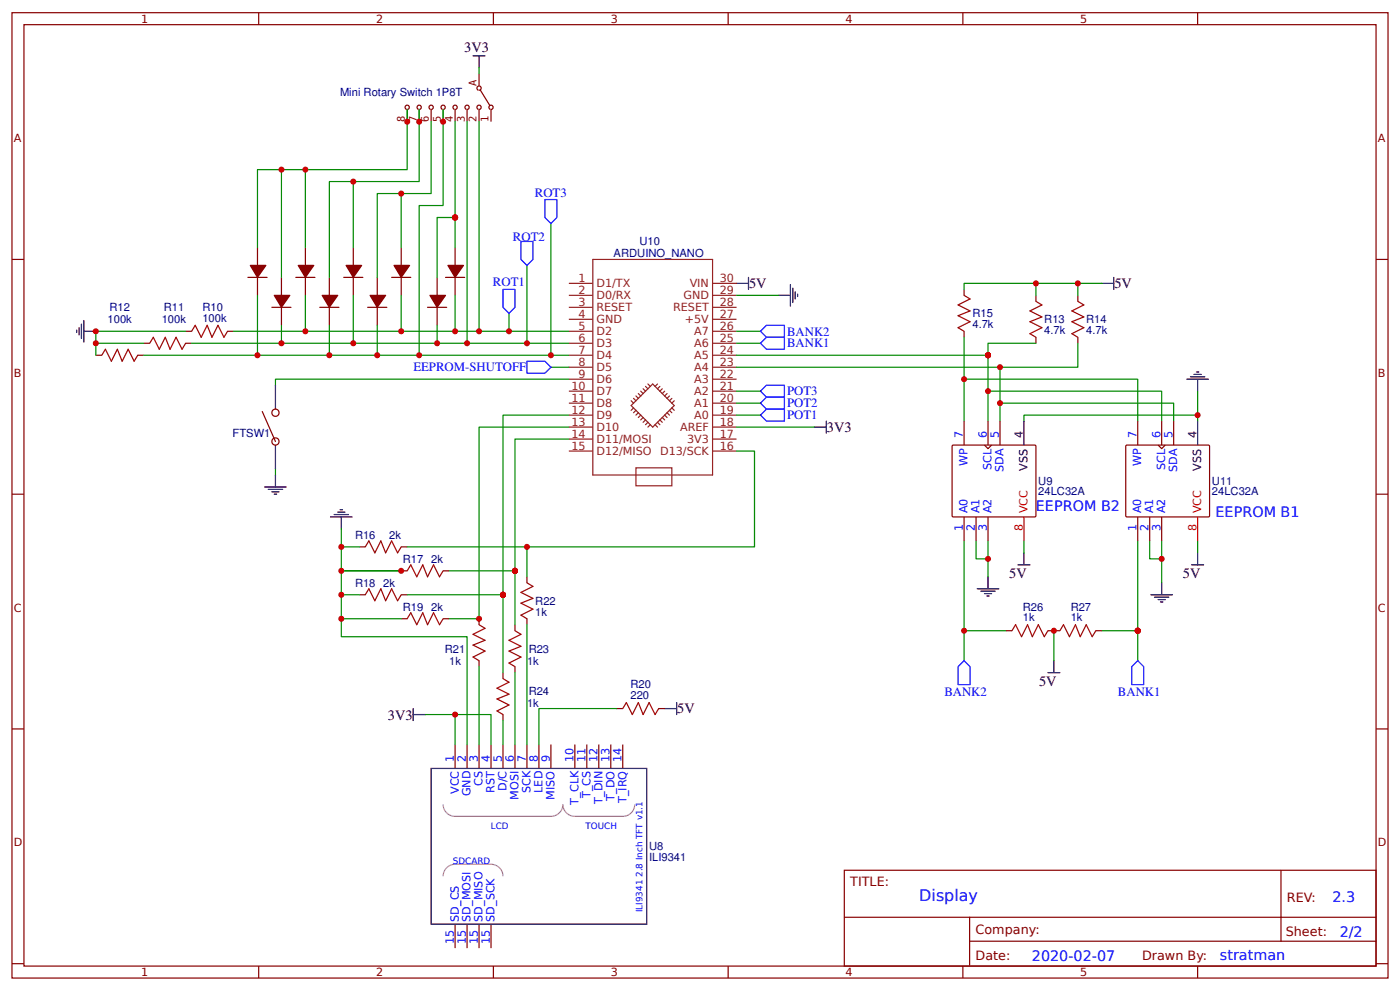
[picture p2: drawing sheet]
<svg xmlns="http://www.w3.org/2000/svg" width="309mm" height="219mm" viewBox="0 0 309 219" stroke-linecap="round" stroke-linejoin="round" font-family="sans-serif">
<g fill="none" stroke="#800" stroke-width=".26">
<path d="M2.6 2.8h304.1v213.3h-304.1zM5.3 5.5h298.7v207.9h-298.7zM57.1 2.8v2.7M109 2.8v2.7M160.9 2.8v2.7M212.7 2.8v2.7M264.6 2.8v2.7M2.6 57.3h2.7M56.9 54.7v3.9M67.5 54.7v3.9M78.1 54.7v3.9M88.6 54.7v3.9"/>
<path d="M100.5 54.7v3.9M304 57.3h2.7M21.2 78.5h1.3M30.4 78.5h1.3M31.7 75.8h1.4M41 73.2h1.3M41 75.8h1.3M50.3 73.2h1.3M54.8 61.3h4.2M56.9 61.3v3.9M60.1 67.9h4.2M62.2 61.3v3.9"/>
<path d="M62.2 67.9v4M65.4 61.3h4.2M67.5 61.3v3.9M70.6 67.9h4.3M72.8 61.3v3.9M72.8 67.9v4M75.9 61.3h4.3M78.1 61.3v3.9M81.2 67.9h4.3M83.3 61.3v3.9M83.3 67.9v4M86.5 61.3h4.3"/>
<path d="M88.6 61.3v3.9M94.5 67.9h4.2M96.6 61.3v3.9M96.6 67.9v4M98.4 61.3h4.3M100.5 61.3v3.9M213 63.9v1.3M213 73.2v1.3M228.9 65.2v1.4M228.9 74.5v1.3M238.1 65.2v1.4M238.1 74.5v1.3"/>
<path d="M57.9 90.9l3 6.6M210.5 98.4h18.2l.2 .2-.1 15.5-.2 .1h-18.1l-.2-.3v-15.3zM213 93v5.3M217.5 98.3l.8 .8 .8-.8M218.3 93v5.3M220.9 93v5.3M248.8 98.4h18.3l.1 .2v15.5l-.2 .1h-18.2l-.1-.3v-15.3zM251.4 93v5.3M255.9 98.3l.7 .8 .8-.8M256.6 93v5.3M259.3 93v5.3M2.6 109.2h2.7"/>
<path d="M213 114.2v5.3M215.6 114.2v5.3M218.3 114.2v5.3M251.4 114.2v5.3M254 114.2v5.3M256.6 114.2v5.3M304 109.2h2.7M79.4 131.4h1.3M79.4 120.8h1.3M88.6 136.7h1.4M88.6 131.4h1.4M88.6 126.1h1.4"/>
<path d="M88.6 120.8h1.4M97.9 136.7h1.3M97.9 126.1h1.3M105.8 136.7v1.3M113.8 138v1.3M116.4 127.4v1.3M116.4 136.7v1.3M222.2 139.3h1.4M231.5 139.3h2.7M242.1 139.3h1.3M105.8 145.9v1.4M111.1 148.6v1.3"/>
<path d="M111.1 157.9v1.3M113.8 147.3v1.3M136.3 156.5h1.3M145.5 156.5h1.3M2.6 161h2.7M100.5 164.5v5.3M103.2 164.5v5.3M105.8 164.5v5.3M108.5 164.5v5.3M111.1 164.5v5.3M113.8 164.5v5.3M116.4 164.5v5.3"/>
<path d="M119.1 164.5v5.3M121.7 164.5v5.3M127 164.5v5.3M129.6 164.5v5.3M132.3 164.5v5.3M134.9 164.5v5.3M137.6 164.5v5.3M304 161h2.7M186.5 192.2h117.5v21.2h-117.5zM283 192.3v15.6M2.6 212.9h2.7M57.1 213.4v2.7"/>
<path d="M100.5 204.2v5.2M103.2 204.2v5.2M105.8 204.2v5.2M108.5 204.2v5.2M109 213.4v2.7M160.9 213.4v2.7M186.6 202.6h117.3M212.7 213.4v2.7M214.2 207.9h89.7M214.2 202.6v10.6M264.6 213.4v2.7M304 212.9h2.7"/>
<circle cx="60.9" cy="91.2" r=".8"/>
<circle cx="60.9" cy="97.5" r=".8"/>
</g>
<g fill="none" stroke="#080" stroke-width=".26">
<path d="M105.8 15v1.3M62.2 37.5h-5.3v17.2M67.5 37.5h-5.3v23.8M90 24.2v13.3h-22.5v17.2M92.6 24.2v15.9h-14.5v14.6M95.2 26.9v15.9h-6.6v11.9M97.9 24.2v21.2h-5.3v33.1M100.5 26.9v27.8M103.2 26.9v48.9h22.5M105.8 26.9v46.3h19.9M78.1 40.1h-5.3v21.2M88.6 42.8h-5.3v18.5"/>
<path d="M100.5 48h-3.9v13.3M116.4 58.6v17.2M121.7 49.4v29.1M21.2 75.8h10.5M31.7 78.5h94M41 73.2h-19.8v5.3M42.3 75.8h60.9M51.6 73.2h54.2M56.9 65.2v13.3M62.2 71.9v3.9M67.5 65.2v8M72.8 71.9v6.6"/>
<path d="M78.1 65.2v10.6M83.3 71.9v6.6M88.6 65.2v8M96.6 71.9v3.9M100.5 65.2v8M112.4 69.2v4M162.7 78.5h55.6v14.5M162.7 65.2h9.3M162.7 75.8h5.3M162.7 73.2h5.3M213 74.5v18.5M228.9 75.8h-10.6v2.7"/>
<path d="M228.9 62.6v2.6M238.1 75.8v5.3h-17.2M238.1 62.6v2.6M243.4 62.6h-30.4v1.3M121.7 81.1h4M125.7 97h-11.9v29.1M125.7 91.7h-14.6v39.7M125.7 94.4h-19.9v42.3h-6.6M125.7 83.8h-64.8v1.3M162.7 99.6h4v21.2h-50.3M162.7 81.1h58.2v11.9M162.7 94.4h17.2"/>
<path d="M162.7 91.7h5.3M162.7 89.1h5.3M162.7 86.4h5.3M213 83.8h38.4v9.2M218.3 86.4h38.3v6.6M220.9 89.1h38.4v3.9M226.2 93v-1.3h38.4v1.3M264.6 86.4v5.3M60.9 103.6v1.3M75.4 116.8v4M213 119.5v26.4M215.6 119.5v4h2.7v-4"/>
<path d="M226.2 119.5v2.6M251.4 119.5v26.4M254 119.5v4h2.6v-4M264.6 119.5v2.6M75.4 131.4v5.3h13.2M75.4 136.7v4h27.8v23.8M79.4 120.8h-4v5.3h13.2h-13.2v5.3h4M90 120.8h26.4v6.6M90 131.4h21.1v17.2M99.2 126.1h14.6v11.9M116.4 138v26.5M213 139.3h9.2"/>
<path d="M218.3 123.5v3.9M232.8 139.3v6.6M243.4 139.3h8M256.6 123.5v5.2M93.9 157.9h6.6v6.6M100.5 157.9h8v6.6M105.8 147.3v17.2M111.1 159.2v5.3M113.8 148.6v15.9M136.3 156.5h-17.2v8"/>
</g>
<g fill="none" stroke="#000" stroke-width=".26">
<path d="M104.5 12.3h2.7M105.8 12.3v2.7M16.9 72.9v.5M17.5 72.4v1.6M18 71.6v3.2M18.5 73.2h2.7M18.5 70.8v4.8M162.7 62.6h2.7M165.4 61.3v2.6M172 65.2h2.6M174.6 62.9v4.7M175.2 63.7v3.1"/>
<path d="M175.7 64.5v1.5M176.2 65v.5M243.4 62.6h2.7M246.1 61.3v2.6M60.9 85.1v5.3M60.9 98.3v5.3M179.9 94.4h2.7M182.6 93v2.7M226.2 93v5.3M262.2 83.8h4.8M263 83.2h3.2M263.8 82.7h1.6"/>
<path d="M264.3 82.2h.5M264.6 83.8v2.6M264.6 93v5.3M58.5 107.6h4.7M59.3 108.1h3.1M60.1 108.6h1.5M60.6 109.2h.5M60.9 104.9v2.7M73 114.2h4.8M73.8 113.7h3.2M74.6 113.1h1.6M75.1 112.6h.6"/>
<path d="M75.4 114.2v2.6M215.9 130.1h4.8M216.7 130.6h3.2M217.5 131.1h1.6M218 131.7h.5M218.3 127.4v2.7M224.9 124.8h2.6M226.2 122.1v2.7M254.3 131.4h4.7M255.1 131.9h3.1M255.9 132.5h1.5M256.4 133h.5"/>
<path d="M256.6 128.7v2.7M263.3 124.8h2.6M264.6 122.1v2.7M91.3 157.9h2.6M91.3 156.5v2.7M146.8 156.5h2.7M149.5 155.2v2.7M231.5 148.6h2.7M232.8 145.9v2.7M95.2 169.8h47.7v34.4h-47.7z"/>
</g>
<g fill="none" stroke="#a00000" stroke-width=".26">
<path d="M22.5 78.5l.8-1.3 1.3 2.6 1.3-2.6 1.1 2.6 1.3-2.6 1.3 2.6 .8-1.3M33.1 75.8l.8-1.3 1.3 2.7 1.3-2.7 1.1 2.7 1.3-2.7 1.3 2.7 .8-1.4M42.3 73.2l.8-1.3 1.3 2.6 1.4-2.6 1 2.6 1.4-2.6 1.3 2.6 .8-1.3M213 65.2l1.3 .8-2.6 1.4 2.6 1.3-2.6 1 2.6 1.4-2.6 1.3 1.3 .8M228.9 66.6l1.3 .8-2.7 1.3 2.7 1.3-2.7 1.1 2.7 1.3-2.7 1.3 1.4 .8M238.1 66.6l1.3 .8-2.6 1.3 2.6 1.3-2.6 1.1 2.6 1.3-2.6 1.3 1.3 .8M80.7 131.4l.8-1.3 1.3 2.6 1.3-2.6 1.1 2.6 1.3-2.6 1.3 2.6 .8-1.3M80.7 120.8l.8-1.3 1.3 2.6 1.3-2.6 1.1 2.6 1.3-2.6 1.3 2.6 .8-1.3M90 136.7l.8-1.3 1.3 2.6 1.3-2.6 1.1 2.6 1.3-2.6 1.3 2.6 .8-1.3M90 126.1l.8-1.3 1.3 2.6 1.3-2.6 1.1 2.6 1.3-2.6 1.3 2.6 .8-1.3M105.8 138l1.4 .8-2.7 1.3 2.7 1.3-2.7 1.1 2.7 1.3-2.7 1.4 1.3 .7M113.8 139.3l1.3 .8-2.7 1.3 2.7 1.4-2.7 1 2.7 1.4-2.7 1.3 1.4 .8"/>
<path d="M116.4 128.7l1.3 .8-2.6 1.4 2.6 1.3-2.6 1 2.6 1.4-2.6 1.3 1.3 .8M223.6 139.3l.8-1.3 1.3 2.7 1.3-2.7 1.1 2.7 1.3-2.7 1.3 2.7 .8-1.4M234.2 139.3l.7-1.3 1.4 2.7 1.3-2.7 1.1 2.7 1.3-2.7 1.3 2.7 .8-1.4M111.1 149.9l1.3 .8-2.6 1.3 2.6 1.4-2.6 1 2.6 1.3-2.6 1.4 1.3 .8M137.6 156.5l.8-1.3 1.3 2.7 1.3-2.7 1.1 2.7 1.3-2.7 1.3 2.7 .8-1.4"/>
</g>
<path d="M115.1 53.3h2.6v4l-1.3 1.3-1.3-1.3zM120.4 44.1h2.6v3.9l-1.3 1.4-1.3-1.4zM111.1 63.9h2.7v4l-1.4 1.3-1.3-1.3zM116.4 79.8h4l1.3 1.3-1.3 1.3h-4zM168 73.2l1.3-1.3h4v2.6h-4zM169.3 74.5h4v2.7h-4l-1.3-1.4zM168 86.4l1.3-1.3h4v2.6h-4zM168 89.1l1.3-1.4h4v2.7h-4zM169.3 90.4h4v2.6h-4l-1.3-1.3zM213 145.9l1.3 1.4v3.9h-2.6v-3.9zM250 147.3l1.4-1.4 1.3 1.4v3.9h-2.7z" fill="none" stroke="#00f" stroke-width=".26"/>
<path d="M226.2 114.2v5.3M264.6 114.2v5.3" fill="none" stroke="#f00" stroke-width=".26"/>
<g fill="none" stroke="#8d2323" stroke-width=".26">
<path d="M131 57.3h26.4v47.6h-26.4zM125.7 78.5h5.3M125.7 75.8h5.3M125.7 73.2h5.3M125.7 70.5h5.3M125.7 67.9h5.3M125.7 65.2h5.3M125.7 62.6h5.3M157.4 78.5h5.3M157.4 75.8h5.3M157.4 73.2h5.3M157.4 70.5h5.3"/>
<path d="M157.4 67.9h5.3M157.4 65.2h5.3M157.4 62.6h5.3M125.7 97h5.3M125.7 94.4h5.3M125.7 91.7h5.3M125.7 89.1h5.3M125.7 86.4h5.3M125.7 83.8h5.3M125.7 81.1h5.3M125.7 99.6h5.3M139.4 89.6l4.8-4.8 4.8 4.8-4.8 4.8z"/>
<path d="M139.4 88.5l.6 .6M140 88l.5 .5M140 90.1l-.6 .5M140.5 87.5l.5 .5M140.5 90.6l-.5 .6M141 86.9l.6 .6M141 91.2l-.5 .5M141.6 86.4l.5 .5M141.6 91.7l-.6 .5M142.1 85.9l.5 .5M142.1 92.2l-.5 .6M142.6 85.4l.5 .5"/>
<path d="M142.6 92.8l-.5 .5M143.1 84.8l.6 .6M143.1 93.3l-.5 .5M143.7 93.8l-.6 .6M144.7 93.8l.6 .6M145.3 93.3l.5 .5M145.3 84.8l-.6 .6M145.8 92.8l.5 .5M145.8 85.4l-.5 .5M146.3 92.2l.5 .6M146.3 85.9l-.5 .5M146.8 91.7l.6 .5"/>
<path d="M146.8 86.4l-.5 .5M147.4 91.2l.5 .5M147.4 86.9l-.6 .6M147.9 90.6l.5 .6M147.9 87.5l-.5 .5M148.4 90.1l.6 .5M148.4 88l-.5 .5M149 88.5l-.6 .6M157.4 97h5.3M157.4 94.4h5.3M157.4 91.7h5.3M157.4 89.1h5.3"/>
<path d="M157.4 86.4h5.3M157.4 83.8h5.3M157.4 81.1h5.3M157.4 99.6h5.3M140.5 103.3h7.9v4h-7.9z"/>
</g>
<g fill="none" stroke="#840000" stroke-width=".26">
<path d="M105.7 19.9l-.3-.4 .2-.4 .3-.1 .3 .1 .1 .5-.5 .3M105.8 16.3v2.6M106.1 19.9l2.1 3.4M89.9 24.2l-.4-.4 .2-.5 .3-.1 .3 .2 .1 .5-.4 .3M90 24.2v2.7M92.5 24.2l-.4-.4 .2-.5 .3-.1 .3 .2 .2 .5-.5 .3M92.6 24.2v2.7M95.2 24.2l-.4-.4 .2-.5 .3-.1 .3 .2 .1 .5-.5 .3M95.2 24.2v2.7M97.8 24.2l-.4-.4 .2-.5 .3-.1 .3 .2 .1 .5-.4 .3M97.9 24.2v2.7M100.5 24.2l-.4-.4 .2-.5 .3-.1 .3 .2 .1 .5-.5 .3"/>
<path d="M100.5 24.2v2.7M103.1 24.2l-.4-.4 .2-.5 .3-.1 .3 .2 .1 .5-.4 .3M103.2 24.2v2.7M105.7 24.2l-.3-.4 .2-.5 .3-.1 .3 .2 .1 .5-.5 .3M105.8 24.2v2.7M108.4 24.2l-.4-.4 .2-.5 .3-.1 .3 .2 .1 .5-.4 .3M108.5 24.2v2.7"/>
</g>
<path d="M97.9 177.7a2.65 2.65 0 0 0 2.6 2.6h21.2a2.65 2.65 0 0 0 2.7-2.6 2.65 2.65 0 0 0 2.6 2.6h10.6a2.65 2.65 0 0 0 2.6-2.6M97.9 193.6a2.65 2.65 0 0 1 2.6-2.7h8a2.65 2.65 0 0 1 2.6 2.7" fill="none" stroke="#999" stroke-width=".26"/>
<g fill="#800" stroke="#800" stroke-width=".26">
<path d="M99 58.6h3.4l-1.9 2.7z"/>
<path d="M95 65.2h3.4l-1.8 2.7z"/>
<path d="M87 58.6h3.5l-1.9 2.7z"/>
<path d="M81.8 65.2h3.4l-1.9 2.7z"/>
<path d="M71.2 65.2h3.4l-1.8 2.7z"/>
<path d="M76.5 58.6h3.4l-1.8 2.7z"/>
<path d="M65.9 58.6h3.4l-1.8 2.7z"/>
<path d="M60.6 65.2h3.4l-1.8 2.7z"/>
<path d="M55.3 58.6h3.4l-1.8 2.7z"/>
</g>
<g fill="#c00">
<circle cx="264.6" cy="91.7" r=".66"/>
<circle cx="218.3" cy="86.4" r=".66"/>
<circle cx="111.1" cy="131.4" r=".66"/>
<circle cx="21.2" cy="73.2" r=".66"/>
<circle cx="100.5" cy="48" r=".66"/>
<circle cx="218.3" cy="78.5" r=".66"/>
<circle cx="251.4" cy="139.3" r=".66"/>
<circle cx="113.8" cy="126.1" r=".66"/>
<circle cx="116.4" cy="120.8" r=".66"/>
<circle cx="100.5" cy="157.9" r=".66"/>
<circle cx="213" cy="139.3" r=".66"/>
<circle cx="121.7" cy="78.5" r=".66"/>
<circle cx="116.4" cy="75.8" r=".66"/>
<circle cx="112.4" cy="73.2" r=".66"/>
<circle cx="75.4" cy="131.4" r=".66"/>
<circle cx="75.4" cy="126.1" r=".66"/>
<circle cx="75.4" cy="120.8" r=".66"/>
<circle cx="75.4" cy="136.7" r=".66"/>
<circle cx="103.2" cy="75.8" r=".66"/>
<circle cx="62.2" cy="75.8" r=".66"/>
<circle cx="78.1" cy="75.8" r=".66"/>
<circle cx="96.6" cy="75.8" r=".66"/>
<circle cx="56.9" cy="78.5" r=".66"/>
<circle cx="72.8" cy="78.5" r=".66"/>
<circle cx="83.3" cy="78.5" r=".66"/>
<circle cx="92.6" cy="78.5" r=".66"/>
<circle cx="21.2" cy="75.8" r=".66"/>
<circle cx="105.8" cy="73.2" r=".66"/>
<circle cx="67.5" cy="73.2" r=".66"/>
<circle cx="88.6" cy="73.2" r=".66"/>
<circle cx="100.5" cy="73.2" r=".66"/>
<circle cx="88.6" cy="42.8" r=".66"/>
<circle cx="78.1" cy="40.1" r=".66"/>
<circle cx="67.5" cy="37.5" r=".66"/>
<circle cx="62.2" cy="37.5" r=".66"/>
<circle cx="220.9" cy="81.1" r=".66"/>
<circle cx="238.1" cy="62.6" r=".66"/>
<circle cx="228.9" cy="62.6" r=".66"/>
<circle cx="105.8" cy="136.7" r=".66"/>
<circle cx="232.8" cy="139.3" r=".66"/>
<circle cx="97.9" cy="26.9" r=".66"/>
<circle cx="92.6" cy="26.9" r=".66"/>
<circle cx="90" cy="26.9" r=".66"/>
<circle cx="88.6" cy="126.1" r=".66"/>
<circle cx="213" cy="83.8" r=".66"/>
<circle cx="220.9" cy="89.1" r=".66"/>
<circle cx="256.6" cy="123.5" r=".66"/>
<circle cx="218.3" cy="123.5" r=".66"/>
</g>
<text font-size="3.5" fill="#00f" x="203.1" y="199">Display</text>
<g font-size="3.2">
<text x="102.6" y="11.5">3V3</text>
<text x="165.5" y="63.7">5V</text>
<text x="246.2" y="63.7">5V</text>
<text x="182.7" y="95.5">3V3</text>
<text x="223" y="127.7">5V</text>
<text x="261.3" y="127.7">5V</text>
<text x="229.6" y="151.5">5V</text>
<text x="85.7" y="159">3V3</text>
<text x="149.6" y="157.6">5V</text>
</g>
<g font-size="3.2" fill="#00f">
<text x="228.9" y="112.9">EEPROM B2</text>
<text x="268.6" y="114.2">EEPROM B1</text>
<text x="294.4" y="199.2">2.3</text>
<text x="296" y="206.9">2/2</text>
<text x="228" y="212.2">2020-02-07</text>
<text x="269.5" y="212.2">stratman</text>
</g>
<g font-size="2.8" fill="#00f">
<text x="118.2" y="43.4">ROT3</text>
<text x="113.3" y="53.3">ROT2</text>
<text x="108.9" y="63.3">ROT1</text>
<text x="173.9" y="76.8">BANK1</text>
<text x="173.9" y="74.1">BANK2</text>
<text x="91.3" y="82">EEPROM-SHUTOFF</text>
<text x="173.9" y="87.4">POT3</text>
<text x="173.9" y="92.7">POT1</text>
<text x="173.9" y="90">POT2</text>
<text x="208.6" y="153.8">BANK2</text>
<text x="247" y="153.8">BANK1</text>
</g>
<g font-size="2.8" fill="#800">
<text x="187.9" y="195.7">TITLE:</text>
<text x="284.3" y="199.2">REV:</text>
<text x="215.5" y="206.3">Company:</text>
<text x="284.1" y="206.8">Sheet:</text>
<text x="215.5" y="212.1">Date:</text>
<text x="252.3" y="212.2">Drawn By:</text>
</g>
<g font-size="2.5" fill="#800">
<text x="31.2" y="5.1">1</text>
<text x="83.1" y="5.1">2</text>
<text x="134.9" y="5.1">3</text>
<text x="186.8" y="5.1">4</text>
<text x="238.7" y="5.1">5</text>
<text x="3" y="31.4">A</text>
<text x="304.4" y="31.4">A</text>
<text x="3" y="83.2">B</text>
<text x="304.4" y="83.2">B</text>
<text x="3" y="135.1">C</text>
<text x="304.4" y="135.1">C</text>
<text x="3" y="187">D</text>
<text x="304.4" y="187">D</text>
<text x="31.2" y="215.7">1</text>
<text x="83.1" y="215.7">2</text>
<text x="134.9" y="215.7">3</text>
<text x="186.8" y="215.7">4</text>
<text x="238.7" y="215.7">5</text>
</g>
<g font-size="2.5" fill="#000080">
<text x="75.1" y="21.1">Mini Rotary Switch 1P8T</text>
<text x="135.6" y="56.8">ARDUINO_NANO</text>
<text x="141.3" y="54.2">U10</text>
<text x="23.8" y="71.3">100k</text>
<text x="24.2" y="68.7">R12</text>
<text x="35.7" y="71.3">100k</text>
<text x="36.2" y="68.7">R11</text>
<text x="44.7" y="71.1">100k</text>
<text x="44.7" y="68.7">R10</text>
<text x="214.8" y="70.1">R15</text>
<text x="230.7" y="71.4">R13</text>
<text x="240" y="71.4">R14</text>
<text x="214.8" y="72.5">4.7k</text>
<text x="230.7" y="73.8">4.7k</text>
<text x="240" y="73.8">4.7k</text>
<text x="51.4" y="96.5">FTSW1</text>
<text x="229.4" y="107.1">U9</text>
<text x="267.8" y="107.1">U11</text>
<text x="229.4" y="109.4">24LC32A</text>
<text x="267.8" y="109.4">24LC32A</text>
<text x="78.4" y="119">R16</text>
<text x="86" y="119">2k</text>
<text x="89" y="124.3">R17</text>
<text x="95.3" y="124.3">2k</text>
<text x="78.4" y="129.6">R18</text>
<text x="84.7" y="129.6">2k</text>
<text x="89" y="134.9">R19</text>
<text x="95.3" y="134.9">2k</text>
<text x="118.3" y="136">1k</text>
<text x="118.3" y="133.6">R22</text>
<text x="226" y="137.2">1k</text>
<text x="226" y="134.9">R26</text>
<text x="236.5" y="137.2">1k</text>
<text x="236.5" y="134.9">R27</text>
<text x="98.3" y="144.2">R21</text>
<text x="99.2" y="146.8">1k</text>
<text x="116.4" y="146.8">1k</text>
<text x="116.8" y="144.2">R23</text>
<text x="116.8" y="153.4">R24</text>
<text x="139.3" y="154.4">220</text>
<text x="139.3" y="152">R20</text>
<text x="116.4" y="156.1">1k</text>
<text x="143.4" y="190.3">ILI9341</text>
<text x="143.4" y="187.8">U8</text>
</g>
<g font-size="2.5" fill="#8d2323">
<text x="127.8" y="65">2</text>
<text x="127.8" y="62.3">1</text>
<text x="131.8" y="63.4">D1/TX</text>
<text x="152.4" y="63.4">VIN</text>
<text x="159" y="62.3">30</text>
<text x="159" y="65">29</text>
<text x="127.8" y="70.3">4</text>
<text x="127.8" y="67.6">3</text>
<text x="131.8" y="71.3">GND</text>
<text x="131.8" y="68.7">RESET</text>
<text x="131.8" y="66">D0/RX</text>
<text x="148.7" y="68.7">RESET</text>
<text x="151" y="66">GND</text>
<text x="151.3" y="71.3">+5V</text>
<text x="159" y="67.6">28</text>
<text x="159" y="70.3">27</text>
<text x="127.8" y="75.6">6</text>
<text x="127.8" y="72.9">5</text>
<text x="131.8" y="76.6">D3</text>
<text x="131.8" y="74">D2</text>
<text x="153.4" y="74">A7</text>
<text x="153.4" y="76.6">A6</text>
<text x="159" y="72.9">26</text>
<text x="159" y="75.6">25</text>
<text x="127.8" y="83.5">9</text>
<text x="127.8" y="80.9">8</text>
<text x="127.8" y="78.2">7</text>
<text x="131.8" y="81.9">D5</text>
<text x="131.8" y="79.3">D4</text>
<text x="153.4" y="79.3">A5</text>
<text x="153.4" y="81.9">A4</text>
<text x="159" y="78.2">24</text>
<text x="159" y="80.9">23</text>
<text x="159" y="83.5">22</text>
<text x="126.2" y="88.8">11</text>
<text x="126.2" y="86.1">10</text>
<text x="131.8" y="89.9">D8</text>
<text x="131.8" y="87.2">D7</text>
<text x="131.8" y="84.6">D6</text>
<text x="153.4" y="84.6">A3</text>
<text x="153.4" y="87.2">A2</text>
<text x="153.4" y="89.9">A1</text>
<text x="159" y="86.1">21</text>
<text x="159" y="88.8">20</text>
<text x="126.2" y="94.1">13</text>
<text x="126.2" y="91.4">12</text>
<text x="131.8" y="95.1">D10</text>
<text x="131.8" y="92.5">D9</text>
<text x="150.2" y="95.1">AREF</text>
<text x="153.4" y="92.5">A0</text>
<text x="159" y="91.4">19</text>
<text x="159" y="94.1">18</text>
<text x="126.2" y="96.7">14</text>
<text x="126.2" y="99.4">15</text>
<text x="131.8" y="97.8">D11/MOSI</text>
<text x="131.8" y="100.4">D12/MISO</text>
<text x="145.8" y="100.4">D13/SCK</text>
<text x="151.8" y="97.8">3V3</text>
<text x="159" y="96.7">17</text>
<text x="159" y="99.4">16</text>
</g>
<g font-size="2.5" fill="#00f">
<text x="212.7" y="96.7" transform="rotate(-90 212.7 96.7)">7</text>
<text x="218" y="96.7" transform="rotate(-90 218 96.7)">6</text>
<text x="220.7" y="96.7" transform="rotate(-90 220.7 96.7)">5</text>
<text x="251.1" y="96.7" transform="rotate(-90 251.1 96.7)">7</text>
<text x="256.4" y="96.7" transform="rotate(-90 256.4 96.7)">6</text>
<text x="259" y="96.7" transform="rotate(-90 259 96.7)">5</text>
<text x="213.8" y="103" transform="rotate(-90 213.8 103)">WP</text>
<text x="219.1" y="103.8" transform="rotate(-90 219.1 103.8)">SCL</text>
<text x="221.7" y="104.2" transform="rotate(-90 221.7 104.2)">SDA</text>
<text x="252.1" y="103" transform="rotate(-90 252.1 103)">WP</text>
<text x="257.4" y="103.8" transform="rotate(-90 257.4 103.8)">SCL</text>
<text x="260.1" y="104.2" transform="rotate(-90 260.1 104.2)">SDA</text>
<text x="213.8" y="113.4" transform="rotate(-90 213.8 113.4)">A0</text>
<text x="216.4" y="113.4" transform="rotate(-90 216.4 113.4)">A1</text>
<text x="219.1" y="113.4" transform="rotate(-90 219.1 113.4)">A2</text>
<text x="252.1" y="113.4" transform="rotate(-90 252.1 113.4)">A0</text>
<text x="254.8" y="113.4" transform="rotate(-90 254.8 113.4)">A1</text>
<text x="257.4" y="113.4" transform="rotate(-90 257.4 113.4)">A2</text>
<text x="212.7" y="117.4" transform="rotate(-90 212.7 117.4)">1</text>
<text x="215.4" y="117.4" transform="rotate(-90 215.4 117.4)">2</text>
<text x="218" y="117.4" transform="rotate(-90 218 117.4)">3</text>
<text x="251.1" y="117.4" transform="rotate(-90 251.1 117.4)">1</text>
<text x="253.7" y="117.4" transform="rotate(-90 253.7 117.4)">2</text>
<text x="256.4" y="117.4" transform="rotate(-90 256.4 117.4)">3</text>
<text x="100.3" y="168.4" transform="rotate(-90 100.3 168.4)">1</text>
<text x="102.9" y="168.4" transform="rotate(-90 102.9 168.4)">2</text>
<text x="105.6" y="168.4" transform="rotate(-90 105.6 168.4)">3</text>
<text x="106.6" y="173.6" transform="rotate(-90 106.6 173.6)">CS</text>
<text x="108.2" y="168.4" transform="rotate(-90 108.2 168.4)">4</text>
<text x="110.9" y="168.4" transform="rotate(-90 110.9 168.4)">5</text>
<text x="113.5" y="168.4" transform="rotate(-90 113.5 168.4)">6</text>
<text x="116.2" y="168.4" transform="rotate(-90 116.2 168.4)">7</text>
<text x="118.8" y="168.4" transform="rotate(-90 118.8 168.4)">8</text>
<text x="121.4" y="168.4" transform="rotate(-90 121.4 168.4)">9</text>
<text x="126.7" y="168.4" transform="rotate(-90 126.7 168.4)">10</text>
<text x="129.4" y="168.4" transform="rotate(-90 129.4 168.4)">11</text>
<text x="132" y="168.4" transform="rotate(-90 132 168.4)">12</text>
<text x="134.7" y="168.4" transform="rotate(-90 134.7 168.4)">13</text>
<text x="137.3" y="168.4" transform="rotate(-90 137.3 168.4)">14</text>
<text x="101.3" y="175.4" transform="rotate(-90 101.3 175.4)">VCC</text>
<text x="104" y="175.9" transform="rotate(-90 104 175.9)">GND</text>
<text x="109.3" y="175.1" transform="rotate(-90 109.3 175.1)">RST</text>
<text x="111.9" y="174.7" transform="rotate(-90 111.9 174.7)">D/C</text>
<text x="114.6" y="176.7" transform="rotate(-90 114.6 176.7)">MOSI</text>
<text x="117.2" y="175.2" transform="rotate(-90 117.2 175.2)">SCK</text>
<text x="119.9" y="175.1" transform="rotate(-90 119.9 175.1)">LED</text>
<text x="122.5" y="176.7" transform="rotate(-90 122.5 176.7)">MISO</text>
<text x="127.8" y="177.8" transform="rotate(-90 127.8 177.8)">T_CLK</text>
<text x="130.4" y="176.3" transform="rotate(-90 130.4 176.3)">T_CS</text>
<text x="133.1" y="177.5" transform="rotate(-90 133.1 177.5)">T_DIN</text>
<text x="135.7" y="176.9" transform="rotate(-90 135.7 176.9)">T_DO</text>
<text x="138.4" y="177.4" transform="rotate(-90 138.4 177.4)">T_IRQ</text>
<text x="101.3" y="203.6" transform="rotate(-90 101.3 203.6)">SD_CS</text>
<text x="104" y="203.6" transform="rotate(-90 104 203.6)">SD_MOSI</text>
<text x="106.6" y="203.6" transform="rotate(-90 106.6 203.6)">SD_MISO</text>
<text x="109.3" y="203.6" transform="rotate(-90 109.3 203.6)">SD_SCK</text>
<text x="100.3" y="208.6" transform="rotate(-90 100.3 208.6)">15</text>
<text x="102.9" y="208.6" transform="rotate(-90 102.9 208.6)">15</text>
<text x="105.6" y="208.6" transform="rotate(-90 105.6 208.6)">15</text>
<text x="108.2" y="208.6" transform="rotate(-90 108.2 208.6)">15</text>
</g>
<g font-size="2.5">
<text x="226" y="96.7" transform="rotate(-90 226 96.7)">4</text>
<text x="264.3" y="96.7" transform="rotate(-90 264.3 96.7)">4</text>
<text x="227" y="103.9" transform="rotate(-90 227 103.9)">VSS</text>
<text x="265.4" y="103.9" transform="rotate(-90 265.4 103.9)">VSS</text>
</g>
<g font-size="2.5" fill="#f00">
<text x="227" y="113.4" transform="rotate(-90 227 113.4)">VCC</text>
<text x="265.4" y="113.4" transform="rotate(-90 265.4 113.4)">VCC</text>
<text x="226" y="117.4" transform="rotate(-90 226 117.4)">8</text>
<text x="264.3" y="117.4" transform="rotate(-90 264.3 117.4)">8</text>
</g>
<g font-size="2.3" fill="#840000">
<text x="105.3" y="19" transform="rotate(-90 105.3 19)">A</text>
<text x="89.4" y="26.9" transform="rotate(-90 89.4 26.9)">8</text>
<text x="92.1" y="26.9" transform="rotate(-90 92.1 26.9)">7</text>
<text x="94.7" y="26.9" transform="rotate(-90 94.7 26.9)">6</text>
<text x="97.4" y="26.9" transform="rotate(-90 97.4 26.9)">5</text>
<text x="100" y="26.9" transform="rotate(-90 100 26.9)">4</text>
<text x="102.7" y="26.9" transform="rotate(-90 102.7 26.9)">3</text>
<text x="105.3" y="26.9" transform="rotate(-90 105.3 26.9)">2</text>
<text x="107.9" y="26.9" transform="rotate(-90 107.9 26.9)">1</text>
</g>
<g font-size="1.9" fill="#00f">
<text x="108.4" y="183">LCD</text>
<text x="129.4" y="183">TOUCH</text>
<text x="100.1" y="191">SDCARD</text>
<text x="141.9" y="201.5" transform="rotate(-90 141.9 201.5)">ILI9341 2.8 Inch TFT v1.1</text>
</g>
</svg>
